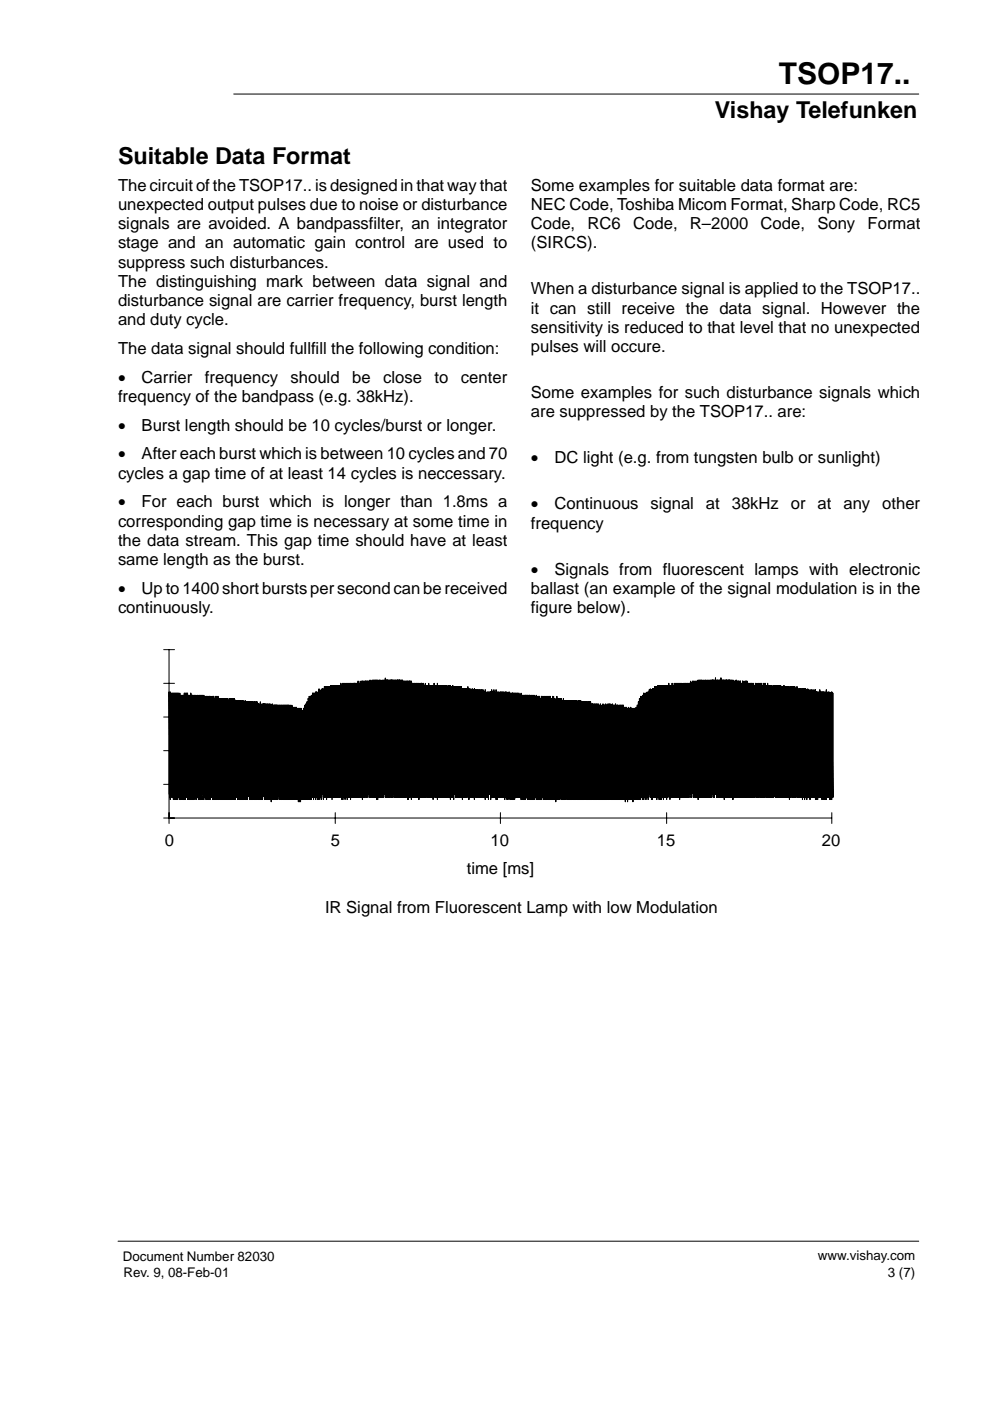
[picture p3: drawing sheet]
<svg xmlns="http://www.w3.org/2000/svg" width="210mm" height="297mm" viewBox="0 0 210 297" stroke-linecap="round" stroke-linejoin="round" font-family="sans-serif">
<g fill="none" stroke="#000" stroke-width=".21">
<path d="M49.6 19.9h145.2M34.7 137.7h2.3M35.8 137.7v36.9M34.7 159.2h2.3M34.7 152h2.3M34.7 144.9h2.3M34.7 173.4h141.7M34.7 166.3h2.3M71.1 172.3v2.3M106.1 172.3v2.3M141.3 172.3v2.3M176.4 172.3v2.3"/>
<path d="M25 263.2h169.8"/>
</g>
<path d="M35.8 168.4v-21.7l.3 22.4v-22.4v22.8l.2-22.1v21.4v-21.8v22.1l.2-.7v-21.4v22.1v-11.8l.3-9.9v21v-21.4v22.5l.2-22.5v22.5v-22.1v20.7l.2 .3v-21.4v22.5v-22.1l.3 .2v21.9v-22.5v21.4l.2-21.4v22.5v-22.1l.2 21.7v-22.1v22.1v-11.8l.2-10.3v22.5v-21.9v20.8l.3-.3v-20.7v22.1v-22.1l.2 22.1v-22.1v21l.2-21v22.1v-22.1v19.4l.3-19.4v21v-21.4v22.5l.2-22.1v22.1v-22.5l.2 22.1v-22.1v22.1v-21.7l.3 5.1v15.9v-21.4v22.5l.2-1.1v-21v22.1v-22.1l.2 21v-21v22.1l.3-22.5v22.5v-22.1v21l.2-1.4v-19.6v22.1v-22.1h.2v22.1v-21.9v20.8l.2-21v22.1v-22.1v21l.3 .7v-21.7v21v-18.2l.2-2.8v22.1v-21.9v21.9l.2-22.1v21.7v-21.7l.3 22.1v-22.1l.2 .2v21.9v-22.1v20.7l.2 1.4v-22.1l.3 22.1v-22.1v21.7l.2-21.5v20.8v-21v22.1l.2-1.1v-21v22.1v-21.9l.2 20.8v-20.8v21.5l.3-21.5v21.9v-21.9v19.4l.2 1.4v-20.8v21.9v-21.9l.2 3.3v18.6v-21.9v20.8l.3-20.8v21.9v-21.9v10.2l.2 11.3v-21.5v21.9v-14.7l.2-7.2v21.5v-21v20.3l.3-20.8v21.9v-21.9l.2 21.9v-21.9v20.8v-20.8l.2 5.8v16.1v-21.4v18.9l.3 2.5v-21.9v12.3l.2 9.6v-21.9v21.9l.2-20.9v20.2v-21.2v21.9l.2-1.8v-19.6v21.4v-21.4h.3v21.4l.2-21.4v21.4v-21.4v20.7h.2v-20.7v21.4v-20.9l.3 10.1v10.4v-21v21.4l.2-21.4v21.4v-20.9l.2 19.8v-20.3v21.4v-20.9l.3-.5v21.4v-20.9v19.8l.2-1.6v-18.7v21.4v-21.4l.2 21.4v-20.9v19.8l.2-20.3v21.4v-21.4v20l.3 1.4v-21.4l.2 21.4v-21.4v21.4l.2-20.9v19.8v-20.3v21.4l.3-2.7v-18v20.7v-21.4l.2 .5v20.9l.2-20.7v20.3v-20.5l.3 20.9v-20.9v20.9v-20.7l.2 4.4v15.6v-20.2v20.9l.2-1.1v-19.8v20.9v-20.7l.2 20v-20.2v20.9v-20.7l.3-.2v20.9v-20.7v20l.2-1.8v-18.4v20.9v-20.9l.2 20.9v-20.7v19.6l.3-19.6v20.7v-20.9v19.8l.2 1.1v-20.7v20v-20l.2 1.4v19.3v-20.7v20.7l.3-20.7v20v-20l.2 20.7v-20.7v20.7v-20.7h.2v20.7l.3-20.7v20.7v-20.7l.2 20.7v-20.7v20.7v-20.2l.2 4.8v15v-20.3v20.7l.2-.7v-20v20.7v-20.2l.3 19.5v-20v20.7l.2-20.7v20.7v-20.2v19.5l.2-2v-17.5v20.2v-20.2h.3v20.2v-20v19.3l.2-20v20.7v-20.2v18.4l.2 1.8v-20.2l.3 4.8v15.4v-20.2v20.2l.2-20.2v19.5v-19.5l.2 20.2v-20.2v20.2v-20.2l.2 .2v19.3v-19.5v20.2l.3-1.8v-18.2v20v-20.2l.2 19.8v-19.8v20.2l.2-20v20v-20.2v20.2l.3-.4v-19.8v20.2v-20l.2 19.6v-19.6v20.5l.2-20.7v20.2v-20v19.3l.3-.7v-18.6v20v-19.5l.2-.5v20v-20v19.3l.2-19.3v20v-20l.3 20v-20v19.3v-19.3l.2 7.8v12.2v-20v20l.2-10.3v-9.2v18.8v-19.3l.2 20v-20v20v-13.6l.3-5.9v18.8v-19.3v20l.2-1.1v-18.9v20v-19.5l.2 18.8v-19.3v20l.3-19.5v19.5v-20v17.3l.2 2v-19.3v20v-19.5l.2 3.2v16.3v-20v19.3l.3-19.3v20v-19.5v19.1l.2 .4v-20v20v-11.5l.2-8.5v20v-19.5v19.5l.2-20v20v-19.5l.3 19.5v-20l.2 .7v19.3v-19.5v18.4l.2 1.1v-19.5l.3 19.5v-19.5v19.5l.2-19.3v18.9v-19.1v19.5l.2-.7v-18.6v19.3v-18.9l.3 18.2v-18.6v19.8l.2-19.8v19.8v-19.4v18.5l.2-2.1v-16.8v19.8v-19.4l.2-.4v19.3v-18.9l.3 18.9v-18.9v18.5l.2-18.9v19.3v-19.3v18.9l.2 .4v-20l.3 1.8v18.2v-20.2v20.2l.2-20v19.3v-20v20.7l.2-2.5v-18.2v20.7v-21.4l.3 1.2v19.1v-20.8v21.9l.2-20.2v20.2v-21.9l.2 21.2v-21.4v22.1v-20.7l.3 8.3v12v-22.1v22.1l.2-.7v-21.4v22.5v-21.4l.2 20.3v-21.4v22.1l.2-22.4v22.8v-21.9v20.8l.3-2.1v-19.6v22.4v-22.4l.2 22.8v-22.1v21l.2-22.4v23.5v-23.2v22.1l.3 .7v-22.8l.2 1.1v21.7v-22.4v22.8l.2-23.5v22.4v-22.4l.3 23.5v-23.5l.2 .7v22.4v-23.5v22.8l.2 .7v-23.5l.2 23.5v-23.5v23.9v-19.3l.3-3.9v22.1v-22.8v23.5l.2-.7v-22.8v23.5v-23.1l.2 22.4v-22.8v23.5l.3-23.8v23.8v-23.5v21.2l.2 1.6v-23.1v24.2v-23.9l.2 7.8v15.7v-23.8v23.8l.3-12v-11.8v23.8v-23.5l.2 22.8v-23.1v23.8v-23.5l.2-.3v23.8v-23.5v22.8l.2-23.1v23.8v-23.8l.3 23.8v-23.8v23.1v-23.1l.2 4v19.8v-23.8v23.1l.2 .7v-24.2v23.5v-23.5l.3 24.6v-24.2v23.8l.2-24.2v24.6v-24.6v23.5l.2 .7v-24.2l.3 24.6v-24.6v24.2l.2-23.8v23.1v-23.5v24.2l.2-.7v-23.5v24.6v-15.4l.3-8.8v23.1v-23.5v24.2l.2-23.8v23.8v-24.2l.2 23.5v-23.5v24.6v-24.6l.2 11.7v12.5v-24.2v24.2l.3-.7v-23.5v24.2v-23.8l.2 22.8v-23.2v24.2v-24.2h.2v24.2v-24.2v23.5l.3-1.6v-21.9v24.2v-24.2l.2 24.2v-24.2v23.5l.2-24v24.7v-24.2v23.5l.3 .7v-24.2v23.5v-13.8l.2-10.2v24.7v-24.2v23.2l.2-23.7v24.7v-24.7l.2 25.1v-25.1v23.7v-23.7l.3 8.3v16.4v-24.7v24.7l.2-10.4v9.7v-24v24.7l.2-24.7v24.7l.3-2.3v-22.4v24.7v-24.7h.2v24.7l.2-24.7v24v-24l.3 24.7v-24.9v24.9v-23.8l.2-.9v24.7l.2-.7v-24.2v24.9v-11.1v10.4l.3-24.2v24.9v-24.7v23.3l.2 .4v-23.9v24.9v-24.7l.2 2.3v22.4v-24.9v23.9l.2-23.9v25.3v-25.1v11.5l.3 12.5v-24.2v25.3v-22.1l.2-3.2v24.9v-24.7v24l.2-2.6v-21.6v24.9v-24.9l.3 24.9v-24.9l.2 24.9v-24.9l.2 .7v24.2v-24.9v24.9l.3-24.9v24.2v-24.2l.2 24.9v-25.4l.2 .7v24.7v-24.9v22.8l.2 2.1v-24.9v24.2v-24.2l.3 24.9v-24.9v24.9l.2-11.1v10.4v-24.2v24.9v-17.8l.2-7.1v24.9l.3-2.3v-22.6v24.9v-24.9l.2 24.2v-24.2v24.9v-24.9l.2 10.6v13.6v-24.2v24.9l.3-1v-23.9v24.9v-24.9l.2 24.2v-24.2v24.9l.2-24.9v24.9v-24.9h.2v24.9v-24.9v23.3l.3 .6v-23.9v24.9v-24.9l.2 24.9v-24.9v24.2l.2-24v24.7v-24.9v23.9l.3 .3v-24.2v24.9v-24.7l.2 24.7v-24.7v23.7l.2-23.7v24.7v-24.7v22.4l.3 2.3v-24.7v23.7l.2 1v-24.7v24v-24l.2 25.1v-25.1v25.1l.3-25.1v24.7h.2v-24.7v24v-24l.2 24.7v-24.7v25.1l.2-24.6v24.2l.3-.7v-23.5v24.2v-11.1l.2 10.4v-23.5v24.2v-24.2l.2 23.5v-23.5v24.2l.3-24.2v24.2v-24.2v22.1l.2 1.4v-23.5v24.2v-24.2l.2 23.9v-23.9v24.6l.3-24.6v24.2v-23.8v23.1l.2-2.8v-20.7v24.2v-24.2h.2v24.2v-23.8v23.1l.2-23.5v24.2v-24.2l.3 24.2v-23.8v23.1v-22.8l.2-.7v24.2v-23.8v23.1l.2 .7v-23.8v23.1v-23.1l.3 23.8v-23.8v23.1l.2-23.5v24.2v-23.8v21.5l.2 2.3v-23.8l.3 23.8v-23.8v23.8l.2-9.9v9.2v-23.1v23.8v-17.5l.2-6v22.8v-23.1v24.2l.2-3.2v-20.7v23.5v-24.2l.3 23.5v-23.1v23.8l.2-23.5v23.2v-23.5v23.8l.2-.7v-23.5v24.6v-23.9h.3v22.8v-23.1v23.8l.2-23.8v23.8v-23.5v22.8l.2-1.6v-21.5v23.8v-23.5l.3-.3v23.8v-23.5v22.8l.2-23.1v23.8v-23.1l.2 23.1v-23.8v23.1v-13.8l.3-9.3v23.8v-23.5v22.8h.2v-23.1v23.8v-23.8l.2 23.8v-23.5v22.8l.2-23.1v23.8v-23.8v21.5l.3 2.3v-23.8l.2 24.2v-24.2v23.8l.2-23.5v23.5l.3-2.3v-21.2v23.5v-23.8l.2 .3v23.9l.2-23.9v22.8v-22.8l.3 23.5v-23.5v23.5v-23.1l.2-.4v23.5l.2-.7v-22.8v23.5v-23.5l.2 22.8v-22.8v23.5v-23.1l.3-.4v23.5v-23.1v21.5l.2 .9v-22.8v23.5v-23.1l.2 23.5v-23.5v22.4l.3-22.4v23.1v-23.1v22.4l.2 .4v-22.8v23.1v-19.6l.2-3.5v23.1v-23.1v22.4l.3-22.4v23.1v-23.1l.2 23.1v-23.5l.2 23.9v-23.5v23.1l.3-22.8v22.1v-22.4l.2 23.1v-22.8v22.8v-22.8h.2v22.1v-22.4v23.1h.2v-22.8v22.8v-22.8l.3 22.8v-23.1v23.5l.2-23.2v22.8l.2-.7v-22.1v22.8v-22.4l.3 21.7v-22.1v22.8l.2-22.8v22.8v-22.4v21.7h.2v-22.1v22.8v-22.4h.3v22.4v-22.8v22.1l.2-22.1v22.8v-22.4l.2 22.4v-22.8v22.8v-11.8l.2-10.6v22.4v-22.4v21.7l.3-.3v-21.8v23.2v-22.8l.2 22.4v-22.4l.2 7.4v15v-22.4v20.1l.3 2.3v-22.4v22.8l.2-22.5v21.4v-21.7l.2 22.8v-22.8v22.8v-22.8h.3v21.7v-22.1v22.8l.2-1v-21.1v22.1v-22.4l.2 22.4v-22.8l.2 22.8v-22.4v22.4v-22.1l.3 .4v21v-22.1v23.2l.2-22.8v22.8v-22.5l.2 21.4v-21.7v22.4v-22.1l.3-.3v22.4v-22.1v21.4l.2 .7v-22.4v22.4v-22.4l.2 22.4v-22.4v21.7l.3-21.7v22.4v-22.1v21.4l.2 .7v-22.4v22.4v-12l.2-10.4v22.8v-22.1v21l.3-21.7v22.4v-22.4v21l.2 1.8v-22.8l.2 4.2v18.2v-22.1v22.5l.2-22.5v21.4v-21.7v12.9l.3 9.9v-22.5v22.5v-15.4l.2-6.7v21v-21.4v22.5l.2-2v-20.5v22.5v-22.5l.3 21.4v-21.4v22.5l.2-22.1v21.7v-22.1v22.5l.2-1.1v-21.4v22.1v-21.7l.3 21v-21.4v22.1l.2-22.1v22.1v-21.7v21.4l.2-3v-18.8v22.1v-21.7h.2v21.7v-21.7v21l.3-21.4v22.5v-22.1l.2 22.1v-22.1v21v-21l.2 1.4v20.7v-22.1v21l.3 1.1v-22.1v21v-21l.2 22.1v-22.1v22.1v-22.1h.2v21.7v-21.7v21.7l.3 .4v-22.1v21.4v-21.4l.2 21.7v-21.7v22.1l.2-22.1v22.1l.3-1.1v-21v22.1v-15.4l.2-6.7v22.1l.2-22.1v22.1v-21.9l.2 20.8v-21v22.1v-21.9h.3v21.5v-21.5v20.8l.2-21v22.1v-21.9l.2 21.9v-21.9v20.8v-13.8l.3-7v21.9v-21.9v20.8l.2 .7v-21.5v21.9v-21.9l.2 21.9v-21.4v20.7l.3-21.2v21.9v-21.9v19.4l.2 2.1v-21.5l.2 21.9v-21.9v21.9l.2-21.4v20.3v-20.8v21.9l.3-.7v-21.2v21.9v-15.4l.2-6v20.3v-20.8v21.9l.2-21.9v21.9v-21.4l.3 20.3v-20.8v21.9v-20.9l.2 4.1v16.8v-21.9v21.5l.2-.3v-20.7v21.4v-20.7v9.2l.3 11.1v-21.5v21.9v-16.1l.2-5.8v21.9v-20.9v20.5l.2-1.4v-19.6v21.4v-21.4l.2 21.9v-21.4v19.8l.3-20.8v21.9v-21.4v18.9l.2 2.5v-21.4l.2 11.1v10.3v-21.4v21.4l.3-20.7v19.6v-20.3l.2 21.4v-21.4v21.4v-21.4l.2 .7v19.6v-19.8v20.9l.3-20.7v20.7v-21.4l.2 20.7v-20.2v20.9v-20.7l.2 8.5v11.8v-20.5v20.9l.3-1.1v-19.8v20.9v-20.7l.2 19.6v-19.8v20.9l.2-20.9v20.9v-20.9v20.2l.2-2v-18.2v20.9v-20.7l.3-.2v20.9v-20.7v20l.2-20.2v20.9v-20.9v18.4l.2 2.5v-20.9v19.8l.3 1.1v-20.9l.2 20.9v-20.9v20.9l.2-20.7v20v-20.2v20.9l.3-2.7v-18v20.7v-20.9l.2 .2v19.6v-19.8v20.9l.2-20.7v20.7v-20.9l.2 20.9v-20.9l.3 7.3v13.2v-20.3v20.7l.2-20.7v20.7v-20.7l.2 20v-20v20.7v-20.7h.3v20.7v-20.7v19.6l.2-1.6v-18v20.7v-20.7l.2 20.7v-20.7v19.6l.3-19.6v20.7v-20.7v18.7l.2 2v-20.7v19.6l.2 1.1v-20.7l.2 20.7v-20.2v20.2v-20l.3-.2v20.2l.2-2.7v-17.3v20v-20.2l.2 19.5v-19.5v20.2l.3-20v20v-20.2v20.2l.2-.7v-19.5v20.2v-20l.2 8.5v11.5v-20.2v20.2l.3-20v20v-19.5l.2 19.1v-19.8v20.2v-19.3l.2-.7v20v-19.5v19.1l.3-19.6v20v-20.2l.2 20.2v-20.2l.2 6.6v13.6v-20v17.5l.2 2.5v-20.2v11l.3 9.2v-20v20l.2-19.5v19.1v-19.8v20.2l.2-.7v-19.5v20.2v-20l.3 19.3v-19.5v20.2l.2-20v20v-20v17.5l.2 1.8v-19.5v20.2v-19.5l.3 1.3v18.2v-20v19.3l.2-19.3v20v-19.5l.2 19.5v-20.2v19.8v-12.5l.2-7.1v20v-19.5v18.8l.3 .7v-20v20v-20l.2 20v-20l.2 .5v19.5v-20v19.3l.3 .7v-20l.2 20v-20v20l.2-19.5v18.8v-19.3v20l.3-.7v-18.8v19.5v-16.1l.2-3.2v18.6v-18.8v20l.2-20v19.5v-19.3l.3 18.6v-18.6v19.8v-19.8h.2v19.3v-19.5l.2 19.5v-19.3v18.9l.2-18.9v19.3v-19.5v18.8l.3 .7v-19.3l.2 1.4v18.4v-19.8v19.3l.2-19.3v18.6v-18.2l.3 18.9v-19.3v19.3v-19.3h.2v18.6v-18.8v19.5l.2-2.5v-16.8v19.3v-20l.3 19.3v-20v20.7v-20l.2 5.1v14.9v-21.4v21l.2-.3v-21.2v21.9v-20.7l.2 20.3v-21.5v21.5l.3-21.7v22.1v-20.9v20.2l.2-.7v-21.1v22.5v-20.9l.2-1.6v22.1v-21v20.3l.3-21.4v22.5v-22.5l.2 22.1v-22.4l.2 22.8v-22.8v22.4l.3-21.7v21v-22.1l.2 22.8v-23.1l.2 1v21.4v-22.1v23.2l.2-2v-20.5v22.5v-23.5l.3 23.1v-23.1v23.1l.2-22.4v21.7v-22.8v23.5l.2-.7v-22.8v23.5v-22.1l.3-.7v22.1v-22.8v23.9l.2-24.2v23.8v-23.1l.2-.7v24.2v-23.5v22.1l.3 .3v-23.1v24.2v-23.9l.2 23.9v-24.2v23.1l.2-23.1v23.8v-23.5v22.8l.3 .7v-23.8v24.2v-14.7l.2-9.5v23.8v-23.1v22.4l.2-23.1v23.8v-23.8l.2 24.2v-24.2l.3 12v11.8v-23.8v23.8l.2-23.5v22.8v-23.5l.2 24.6v-24.2l.3 .3v22.8v-23.1v23.8l.2-.7v-22.8v23.5v-24.2l.2 24.2v-23.8v23.8l.3-23.8v23.1v-23.5v24.2l.2-.7v-23.5v24.2v-16.4l.2-7.4v23.1v-23.5v24.2l.2-24.2v24.2v-23.8v22.4l.3 .7v-23.5v24.2v-23.8l.2 1.7v22.5v-24.6v23.5l.2-23.5v24.2v-23.8v12.5l.3 11.3v-24.2v24.2v-19.6l.2-4.6v24.2v-23.8v23.1l.2-2.8v-20.7v24.2v-24.2l.3 24.2v-24.2v23.5v-23.5l.2 11.5v12.7v-24.2v23.5l.2 .7v-24.2v23.5v-23.5l.2 24.2v-24.2v24.2l.3-24.2v24.2h.2v-24.7l.2 .5v24.2v-24.2v24.2l.3-24.2v23.2v-23.7l.2 24.7v-24.7v24.7v-10.4l.2 9.7v-24v24.7v-24.2l.3 23.2v-23.7v24.7l.2-24.7v24.7v-24.7v23.7l.2 .3v-24.2v25.3v-25.1l.3 10.4v13.6v-24.2v24.9l.2-24.9v24.9v-24.7l.2 24v-24.2v24.9v-24.7l.2-.2v24.9v-24.7l.3-.2v24.9v-24.7v24l.2-24.2v24.9v-24.7v24l.2 .7v-24.9v24.2v-15.2l.3-9v24.9v-24.7v24l.2-24.2v24.9v-24.9l.2 24.9v-24.9l.3 7.4v17.5v-24.9v22.6l.2 2.3v-24.9v24.9l.2-24.9v24.2v-24.2l.2 24.9v-24.9v24.9v-24.9l.3 .2v23.7v-23.9v24.9l.2-24.9v24.2v-24.7l.2 25.4v-24.9v24.9v-23.8l.3-1.1v24.9l.2-.7v-24.2v24.9l.2-24.9v24.9v-24.9l.3 23.9v-24.4v25.4v-24.9l.2 3.2v21.7v-24.9v23.9h.2v-23.9v24.9v-24.9l.3 23.9v-23.9v25.3v-23.5l.2-1.8v24.9v-24.9v24.2l.2-2.1v-22.1v24.9v-24.9l.2 24.9v-24.9l.3 24.9v-24.9v24.2v-24.2h.2v24.9v-24.9v23.9l.2 1v-24.9v24.2v-24l.3 24.7v-24.9v24.2l.2-24.2v25.3v-25.1v22.4l.2 2.3v-24.7v23.7v-23.7l.3 24.7v-24.7v24.7l.2-10.4v9.4v-23.9v24.9v-18.5l.2-6.2v24.7l.2-2.3v-22.4v24.7v-24.7l.3 24v-24v24.7l.2-24.7v24.7l.2-1v-23.2v24.2v-23.5l.3-1.2v24.7l.2-24.7v24.7v-24.2l.2-.5v24.7v-24.2v22.8l.3 .7v-24v24.7v-24.7l.2 24.7v-24.7v24l.2-23.5v24.2v-24.2v23.5l.2 .4v-23.9v24.2v-20.5l.3-3.7v24.2v-24.2v23.2l.2-23.2v24.2v-24.2v21.9l.2 2.3v-24.2v22.6l.3 1.6v-24.2l.2 24.2v-23.8v23.8l.2-24.2v24.2h.3v-24.2l.2 .4v23.8v-24.2v24.2l.2-23.8v23.1v-23.5l.3 24.2v-24.2v24.2v-14.5l.2-9.3v23.1v-23.5v24.2l.2-23.8v23.8v-23.8l.2 23.1v-23.5v24.2v-23.5l.3 2.5v21v-24.2v22.8l.2 .7v-23.5v24.2v-23.5v10.3l.2 12.5v-23.1v23.8l.3-24.2v24.2v-23.5v22.8l.2-2.8v-20.3v23.8v-23.5l.2-.3v23.8v-23.5v22.8l.3-23.1v23.8v-23.8v23.1l.2 .7v-23.5v22.8v-22.8l.2-.3v23.8v-23.5v23.5l.2-23.8v23.5v-23.5l.3 23.8v-23.8l.2 .3v23.5v-23.8v21.7l.2 2.1v-23.8l.3 23.8v-23.8v23.8l.2-11.1v10.4v-23.1v23.8v-15.2l.2-8.3v22.8v-23.1v23.8l.3-23.5v23.5v-23.5l.2 22.8v-22.8v23.5v-23.5l.2 11v12.5v-23.8v23.8l.3-.7v-22.8v23.5v-23.1l.2 22.4v-22.8v23.5l.2-23.5v23.5v-23.5v22.8l.2-1.6v-21.2v23.5v-23.1l.3-.4v23.9v-23.5v22.4l.2-22.8v23.5v-23.1v22.4l.2 .7v-23.5v22.8v-17.5l.3-5.3v23.5v-23.1v23.1l.2-23.5v23.5v-23.5l.2 23.5v-23.5l.3 1.1v22.4v-23.1v19.8l.2 3.3v-23.5v11.7l.2 11.8v-23.1v23.1l.2-23.1v23.1l.3-1.6v-21.5v23.1v-23.1l.2 22.4v-22.4v23.1l.2-22.8v23.2v-23.5v23.1l.3-.7v-22.4v23.1v-22.8l.2 3.2v18.9v-22.4v23.5l.2-23.5v23.1v-22.8l.3 22.1v-22.1v23.2v-23.2l.2-.3v23.1v-22.8h.2v22.8v-22.4v21.7l.2-22.1v23.2v-22.8v21.7l.3 .7v-22.8v22.1v-16.4l.2-5.7v22.8v-22.4v22.4l.2-22.8v22.8v-22.4l.3 22.4v-22.8l.2 1.1v22.1v-23.2v20l.2 3.2v-22.8v21.7v-21.7l.3 22.4v-22.4v22.8v-12.2l.2-10.3v21.4v-21.7v22.4l.2-1.4v-21.4v22.8v-22.4l.3 21.7v-21.7v22.4l.2-22.4v22.8v-22.8v22.4l.2-.7v-21.7v22.8v-22.8l.2 6.7v15v-21.7v22.8l.3-22.8v22.8v-22.5l.2 21.4v-22.1v23.2v-22.5l.2-.3v22.4v-22.1v21.4l.3-21.7v22.4v-22.4l.2 22.8v-22.8l.2 .3v22.5v-22.5v21.4l.3 1.1v-22.8v21.7v-21.7l.2 22.4v-22.1v22.1" fill="none" stroke="#000" stroke-width=".22"/>
<text font-size="6.3" x="165.2" y="17.8">TSOP17..</text>
<g font-size="4.9">
<text x="151.5" y="25.1">Vishay Telefunken</text>
<text x="25" y="34.8">Suitable Data Format</text>
</g>
<g font-size="3.5">
<text x="25" y="40.4">The circuit of the TSOP17.. is designed in that way that</text>
<text x="112.6" y="40.4">Some examples for suitable data format are:</text>
<text x="25" y="44.5">unexpected output pulses due to noise or disturbance</text>
<text x="112.6" y="44.5">NEC Code, Toshiba Micom Format, Sharp Code, RC5</text>
<text x="25" y="48.6">signals are avoided. A bandpassfilter, an integrator</text>
<text x="25" y="52.7">stage and an automatic gain control are used to</text>
<text x="112.6" y="48.6">Code,</text>
<text x="112.6" y="52.7">(SIRCS).</text>
<text x="124.6" y="48.6">RC6</text>
<text x="134.3" y="48.6">Code,</text>
<text x="146.3" y="48.6">R–2000</text>
<text x="161.3" y="48.6">Code,</text>
<text x="173.3" y="48.6">Sony</text>
<text x="184" y="48.6">Format</text>
<text x="25" y="56.8">suppress such disturbances.</text>
<text x="25" y="60.8">The distinguishing mark between data signal and</text>
<text x="25" y="64.9">disturbance signal are carrier frequency, burst length</text>
<text x="112.6" y="62.4">When a disturbance signal is applied to the TSOP17..</text>
<text x="25" y="69">and duty cycle.</text>
<text x="112.6" y="66.5">it can still receive the data signal. However the</text>
<text x="112.6" y="70.6">sensitivity is reduced to that level that no unexpected</text>
<text x="25" y="75.1">The data signal should fullfill the following condition:</text>
<text x="112.6" y="74.7">pulses will occure.</text>
<text x="25" y="81.2">•</text>
<text x="30" y="81.2">Carrier</text>
<text x="43.5" y="81.2">frequency</text>
<text x="61.6" y="81.2">should</text>
<text x="74.7" y="81.2">be</text>
<text x="81.2" y="81.2">close</text>
<text x="92.1" y="81.2">to</text>
<text x="97.7" y="81.2">center</text>
<text x="25" y="85.3">frequency of the bandpass (e.g. 38kHz).</text>
<text x="112.6" y="84.4">Some examples for such disturbance signals which</text>
<text x="112.6" y="88.5">are suppressed by the TSOP17.. are:</text>
<text x="25" y="91.3">•</text>
<text x="30" y="91.3">Burst length should be 10 cycles/burst or longer.</text>
<text x="25" y="97.4">•</text>
<text x="25" y="101.5">cycles a gap time of at least 14 cycles is neccessary.</text>
<text x="30" y="97.4">After each burst which is between 10 cycles and 70</text>
<text x="112.6" y="98.3">•</text>
<text x="117.6" y="98.3">DC light (e.g. from tungsten bulb or sunlight)</text>
<text x="25" y="107.6">•</text>
<text x="30" y="107.6">For each burst which is longer than 1.8ms a</text>
<text x="112.6" y="108">•</text>
<text x="117.6" y="108">Continuous</text>
<text x="137.9" y="108">signal</text>
<text x="149.7" y="108">at</text>
<text x="155.1" y="108">38kHz</text>
<text x="167.7" y="108">or</text>
<text x="173.4" y="108">at</text>
<text x="178.8" y="108">any</text>
<text x="187.1" y="108">other</text>
<text x="25" y="111.7">corresponding gap time is necessary at some time in</text>
<text x="112.6" y="112.1">frequency</text>
<text x="25" y="115.7">the data stream. This gap time should have at least</text>
<text x="25" y="119.8">same length as the burst.</text>
<text x="25" y="125.9">•</text>
<text x="30" y="125.9">Up to 1400 short bursts per second can be received</text>
<text x="112.6" y="121.8">•</text>
<text x="112.6" y="125.9">ballast (an example of the signal modulation is in the</text>
<text x="117.6" y="121.8">Signals from fluorescent lamps with electronic</text>
<text x="25" y="130">continuously.</text>
<text x="112.6" y="130">figure below).</text>
<text x="34.9" y="179.3">0</text>
<text x="70.2" y="179.3">5</text>
<text x="104" y="179.3">10</text>
<text x="139.3" y="179.3">15</text>
<text x="174.3" y="179.3">20</text>
<text x="99" y="185.3">time [ms]</text>
<text x="68.9" y="193.6">IR Signal from Fluorescent Lamp with low Modulation</text>
</g>
<g font-size="2.8">
<text x="26" y="267.3">Document Number 82030</text>
<text x="173.4" y="267.2">www.vishay.com</text>
<text x="26.2" y="270.8">Rev. 9, 08-Feb-01</text>
<text x="188.3" y="270.8">3 (7)</text>
</g>
</svg>
